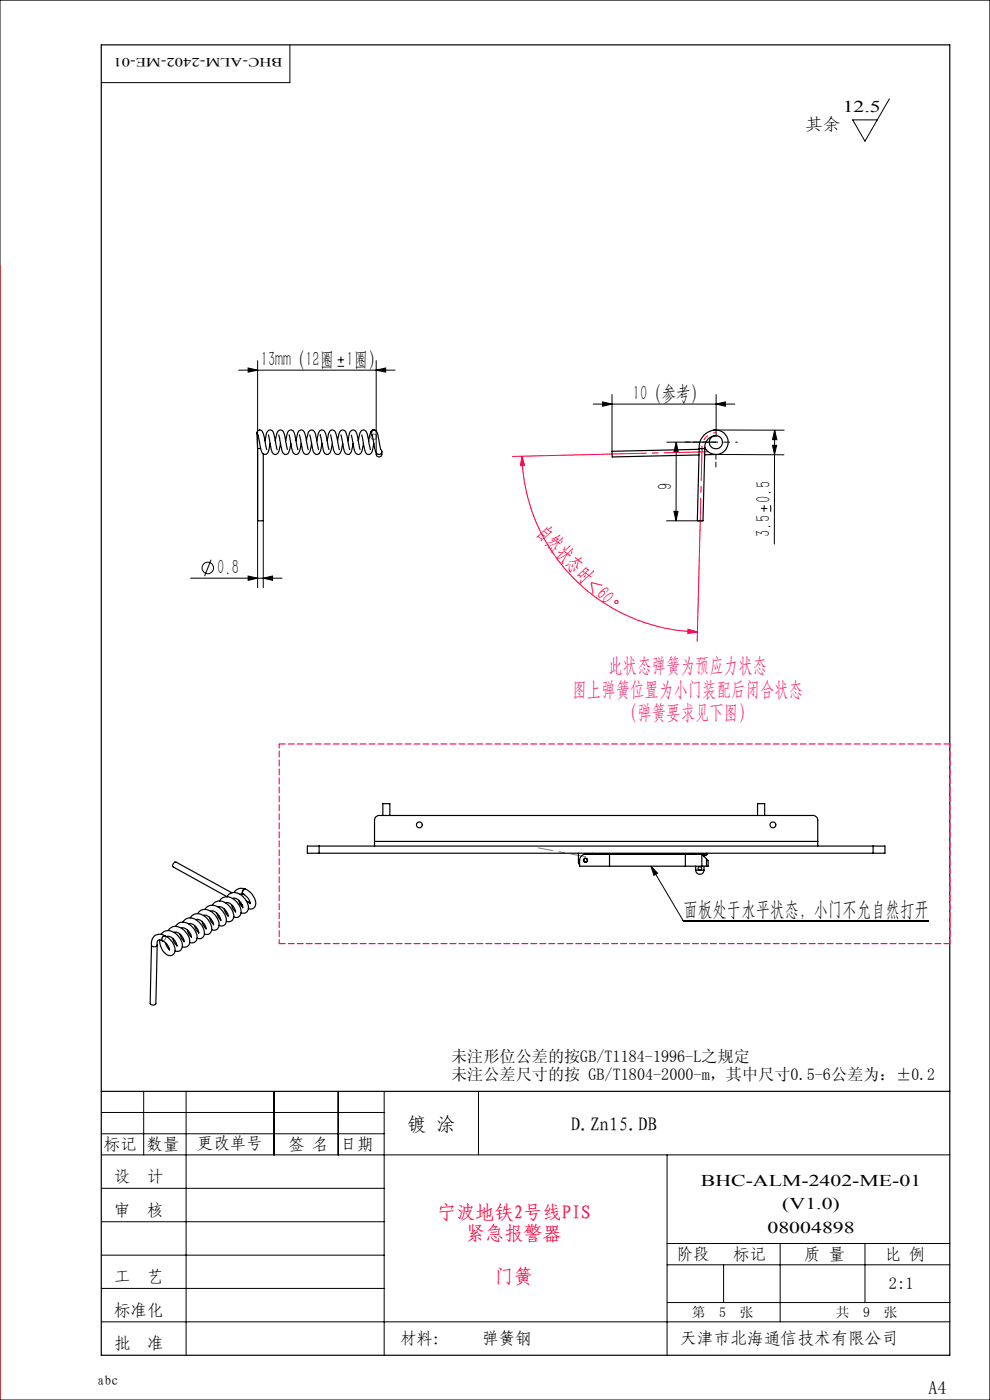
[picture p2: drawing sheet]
<svg xmlns="http://www.w3.org/2000/svg" width="210mm" height="297mm" viewBox="0 0 210 297" stroke-linecap="round" stroke-linejoin="round" font-family="sans-serif">
<g fill="none" stroke="#000" stroke-width=".21">
<path d="M0 0h210v297h-210zM61.5 9.5v8h-40M188.7 21l-5.2 8.9-2.6-4.5h5.2M50.6 78.5h33.2M52.6 78.1l2 .4-2 .4zM54.6 76.5v48.2M71.6 77.7h1.4M71.6 76.3h1.4M72.3 75.6v1.4M79.8 78.5l2-.4v.8zM79.8 76.5v19.3M125.8 85.7h30.1"/>
<path d="M127.8 85.3l2 .4-2 .5zM129.8 83.7v12M141.4 93.8h10.5M143.4 93.8l.5 2h-.9zM143.4 93.8v16.7M151.8 96.4l14.5 .1M151.9 91.2l14.4 .1M151.9 85.7l2-.4v.9zM151.9 83.7v8.7M163.9 94.5h.8l-.4 1.9zM164.3 96.4v19M164.3 91.3v5.1"/>
<path d="M164.3 91.3l.5 2h-.9zM44.8 118.7l-1.4 3.5M55.8 110.5v14.2M141.4 110.5h7.7M142.9 108.5h.9l-.4 2zM161.4 107.8l1.4 .1M162.1 107.2v1.3M163.5 107.2v1.3M40.4 122.7h19.4M52.6 122.2l2 .5-2 .4zM55.8 122.7l2-.5v.9zM138.1 183.8l6.8 11.5h52.1"/>
<path d="M138.1 183.8l1.4 1.4-.8 .5zM21.5 236h60M30.5 231.5v13.5M39.5 231.5v56M58.1 231.5v13.5M71.8 231.5v13.5M81.5 231.5v56M101.5 231.5v13.5M21.5 240.5h60M21.5 245h180M21.5 252.1h60M21.5 259.2h60"/>
<path d="M141.5 245v42.5M21.5 266.3h60M21.5 273.3h60M141.5 268.3h60M141.5 263.8h60M141.5 276.3h60M153.5 268.3v8M165.5 263.8v16.6M183.5 263.8v12.5M21.5 280.4h180"/>
<circle cx="44.1" cy="120.5" r="1.21"/>
</g>
<g fill="none" stroke="#f00" stroke-width=".21">
<path d="M0 56.4v240.6M110.7 96.8l.6 1.9-.9 .1zM110.7 96.8a38.2 38.2 0 0 0 37.2 37.3M127.8 96.4l-19.1 .4M148.5 112.5l-.6 23.6M145.9 133.5l2 .6-2 .3z"/>
<circle cx="130.8" cy="127.7" r=".35"/>
</g>
<path d="M151.9 91.8a3.1 3.1 0 0 0-3 3.3" fill="none" stroke="#f00" stroke-width=".21" stroke-dasharray="15.2 1.3 1.3 1.3" stroke-dashoffset="14.6" stroke-linecap="butt"/>
<g fill="none" stroke="#808080" stroke-width=".25">
<path d="M34.6 198.6l.3-.1a.57 .57 0 0 1 .1 .7 .57 .57 0 0 1-.6 .3l-.1-.3zM124.1 181.7h.1"/>
<circle cx="79.2" cy="92.6" r=".6"/>
</g>
<path d="M148.9 95.1l-.4 17.4" fill="none" stroke="#f00" stroke-width=".21" stroke-dasharray="15.2 1.3 1.3 1.3" stroke-dashoffset="8.5"/>
<path d="M127.9 96.4l22.2-.6" fill="none" stroke="#f00" stroke-width=".21" stroke-dasharray="15.2 1.3 1.3 1.3" stroke-dashoffset="6"/>
<path d="M151.9 93.8h4.5" fill="none" stroke="#000" stroke-width=".21" stroke-dasharray="6.3 1.3 1.3 1.3" stroke-dashoffset="6"/>
<path d="M145.3 93.8h6.6" fill="none" stroke="#000" stroke-width=".21" stroke-dasharray="1.3 .6" stroke-dashoffset=".2"/>
<path d="M151.9 96.4v2.7" fill="none" stroke="#000" stroke-width=".21" stroke-dasharray="1.3 .6" stroke-dashoffset=".3"/>
<path d="M21.5 9.5h180v278h-180zM21.5 231.5h180" fill="none" stroke="#000" stroke-width=".25"/>
<path d="M59.2 157.8h142.3M59.2 200.2h142.3" fill="none" stroke="#ff0080" stroke-width=".25" stroke-dasharray="1.3 .6"/>
<path d="M59.2 157.8v42.4M201.5 157.8v42.4" fill="none" stroke="#ff0080" stroke-width=".25" stroke-dasharray="1.3 .6" stroke-dashoffset=".4"/>
<path d="M124.1 181.7l-9.9-1.8" fill="none" stroke="#808080" stroke-width=".21" stroke-dasharray="15.2 1.3 1.3 1.3" stroke-dashoffset="12.1"/>
<g fill="#000">
<path d="M52.6 78.1l2 .4-2 .4zM79.8 78.5l2-.4v.8z"/>
<path d="M127.8 85.3l2 .4-2 .5zM151.9 85.7l2-.4v.9z"/>
<path d="M163.9 94.5h.8l-.4 1.9zM164.3 91.3l.5 2h-.9z"/>
<path d="M142.9 108.5h.9l-.4 2zM143.4 93.8l.5 2h-.9z"/>
<path d="M52.6 122.2l2 .5-2 .4zM55.8 122.7l2-.5v.9z"/>
</g>
<path d="M110.7 96.8l.6 1.9-.9 .1zM145.9 133.5l2 .6-2 .3z" fill="#f00"/>
<path d="M138.1 183.8l1.4 1.4-.8 .5z" fill="#000"/>
<g fill="none" stroke="#000" stroke-width=".25">
<path d="M54.5 91.8l.1 3.4M54.6 95.2v15.3h1.2v-14.2M55.3 95.1l-.7 .1M56.2 93.5l.1-.3a2.21 2.21 0 0 1 .8-2 .97 .97 0 0 1 1 1.1l.7 3.1M56.9 92.2l.4 2a2.43 2.43 0 0 0 1 2.2 1.05 1.05 0 0 0 1-1.3l.2-1M57.3 94.1l-.2 .8a1.43 1.43 0 0 1-.9 1.5 1.73 1.73 0 0 1-1-1.6l-.4-2.4a.65 .65 0 0 1 .1-1.1 .65 .65 0 0 1 .9 .6l.8 3.5M58.4 93.5l.1-.4a2.08 2.08 0 0 1 .9-1.9 .92 .92 0 0 1 1 1l.6 3.2M59.1 92.3l.6 2.6a1.66 1.66 0 0 0 .6 1.4 .79 .79 0 0 0 1.1-.8l.3-1.4M60.6 93.5l.1-.8a1.26 1.26 0 0 1 1.1-1.5 2.19 2.19 0 0 1 .9 2l.5 2.2M61.3 92.2l.4 2.2a3.2 3.2 0 0 0 .8 1.9 .89 .89 0 0 0 1.1-.9l.3-1.3M62.8 93.5l.1-.7a1.32 1.32 0 0 1 1.2-1.6 3.2 3.2 0 0 1 1 2.6l.3 1.6M63.5 92.2l.5 2.2a2.3 2.3 0 0 0 .8 2 .96 .96 0 0 0 1.1-1l.2-1.3"/>
<path d="M65 93.5l.2-1.1a.94 .94 0 0 1 1.2-1.1 7.6 7.6 0 0 1 1 3.4l.2 .7M65.7 92.2l.4 2a2.95 2.95 0 0 0 1 2.2h.4l.4-.5 .4-1.8M67.2 93.5v-.2a2.45 2.45 0 0 1 .9-2 .86 .86 0 0 1 1 .9l.7 3.2M67.9 92.3l.4 2a2.99 2.99 0 0 0 .8 2 .75 .75 0 0 0 1.1-.7l.3-1.5M69.4 93.5l.1-.5a2.02 2.02 0 0 1 .8-1.8 1.04 1.04 0 0 1 1.1 1.2l.6 3M70.1 92.2l.5 2.3a2.29 2.29 0 0 0 .8 1.9h.2a1.6 1.6 0 0 0 1-1.8l.1-.5M71.6 93.5l.1-.4a2.1 2.1 0 0 1 .9-1.9 1.33 1.33 0 0 1 1.1 1.5l.5 2.7M72.3 92.2l.4 1.7a3.7 3.7 0 0 0 .7 2.4 .84 .84 0 0 0 1.2-.9l.3-1.3M73.8 93.5v-.2a3.2 3.2 0 0 1 .8-2l.4-.1 .3 .2a8.7 8.7 0 0 1 1 3.6l.1 .4M74.5 92.3l.4 2.1a2.43 2.43 0 0 0 .9 2 .85 .85 0 0 0 1-1l.3-1.3M76 93.5l.1-.2a2.76 2.76 0 0 1 .7-2 .8 .8 0 0 1 1.1 .6l.7 3.5M76.7 92.3l.5 2.4a1.82 1.82 0 0 0 .8 1.7 .9 .9 0 0 0 1.1-1.1l.2-1.2"/>
<path d="M78.7 91.6h.1M79.2 91.2a2.5 2.5 0 0 0-1 2.3M79.8 91.4a.65 .65 0 0 0-1.1 .2M80.4 96.4a.61 .61 0 0 0 .6-.4 .61 .61 0 0 0-.3-.7l-.3-1.5a3.9 3.9 0 0 0-.7-2.5 .65 .65 0 0 0-.9 .2 .65 .65 0 0 0 .2 .9l.3 1.6a3.1 3.1 0 0 0 .9 2.4h.2M81 95.8v.5a.63 .63 0 0 1-.8 .6 .63 .63 0 0 1-.4-.9M148.3 95.3l-18.5 .4 .1 1.2 18.4-.4M149.5 94.9a2.61 2.61 0 0 0 3.6 1.2 2.61 2.61 0 0 0 1-3.6 2.61 2.61 0 0 0-3.6-1 3.6 3.6 0 0 0-2.2 3.7M149.5 95.1l-.4 15.4h-1.2l.4-15.3M149.5 95.1l-1.2 .1M149.5 95.3h.2M151.6 92.5a1.39 1.39 0 0 0-.7 2.2 1.39 1.39 0 0 0 2.3-.3 1.39 1.39 0 0 0-1.3-2 2.46 2.46 0 0 0-2.4 2.7M151.7 91.2h.1"/>
<path d="M151.8 92.4h.2M151.8 96.4l-2.3 .1M151.9 91.2l-.7 .1M67.7 179.5h-2.5v1.5h2.5M67.7 179.5v1.5M67.7 179.5h117.5M79.4 178.5v1M79.4 178.5v-4.5a.97 .97 0 0 1 1.1-1h91.9a1.02 1.02 0 0 1 1.1 1v4.5M79.4 178.5h94.1M81.2 173v-2.5h1.5v2.5M160.7 173v-2.5h1.5v2.5M173.5 178.5v1"/>
<path d="M185.2 179.5h2.5v1.5h-2.5M185.2 179.5v1.5M34.2 198.2a2.05 2.05 0 0 1 3.2 0 2.57 2.57 0 0 1 .9 3.3l-.4 .3-.8-.1M34.5 199.6a2.53 2.53 0 0 1 1.4 2M34.5 199.6a.68 .68 0 0 1 .5-1.1 1.84 1.84 0 0 0-2.2 0 1.84 1.84 0 0 0-.7 2.1M34.5 199.6a.65 .65 0 0 0-1.1 .1l-.1 .3a.66 .66 0 0 1-.3 .8 .66 .66 0 0 1-.9-.2M35 198.5a3.2 3.2 0 0 1 2 3.6 1.16 1.16 0 0 1-1.9 .2 3.9 3.9 0 0 1-1.2-2.9M35.1 200l.4 1 .4 .5M35.3 198.7a1.7 1.7 0 0 1 2 1.3l.3 .6a2.38 2.38 0 0 1-.9-1.5M35.7 197.4a2.07 2.07 0 0 1 3.4-.1 2.82 2.82 0 0 1 .9 3.2 1.1 1.1 0 0 1-1.3 .3M36.9 197.8a1.99 1.99 0 0 1 2.2 1.9v.1M37.3 196.5a2.02 2.02 0 0 1 3.3 0 2.65 2.65 0 0 1 1 3.1l-.6 .4-.7-.1"/>
<path d="M38.2 198.2a2.34 2.34 0 0 0 .9 1.5M38.5 196.9a1.81 1.81 0 0 1 2 1.4l.1 .6M38.8 195.6a2.13 2.13 0 0 1 3.5 .1 2.6 2.6 0 0 1 .8 3l-.7 .4-.6-.1M39.8 197.3l.2 .6 .6 .9M40 196a2.04 2.04 0 0 1 2.2 2M40.4 194.7a2.02 2.02 0 0 1 3.2-.2 2.85 2.85 0 0 1 1.1 3.2 .97 .97 0 0 1-1.3 .4M41.3 196.4l.3 .8 .6 .7M41.6 195.1a1.73 1.73 0 0 1 1.9 1.3l.2 .7M41.9 193.8a2.02 2.02 0 0 1 3.3-.1 2.52 2.52 0 0 1 .9 3.4l-.6 .2-.6-.1M42.9 195.5l.2 .7 .6 .8M43.1 194.2a2.03 2.03 0 0 1 2.2 1.9v.1M43.5 192.9a2.16 2.16 0 0 1 3.5 .1 2.78 2.78 0 0 1 .8 3.1l-.6 .3-.7-.1"/>
<path d="M44.4 194.6l.3 .8 .6 .7M44.7 193.3a2.06 2.06 0 0 1 2.1 2M45 192a1.99 1.99 0 0 1 3.3-.2 2.74 2.74 0 0 1 1 3.4 1.09 1.09 0 0 1-1.3 .2M46 193.7l.3 .9 .5 .6M46.2 192.4a1.95 1.95 0 0 1 2.2 1.7v.3M46.6 191.1a2.12 2.12 0 0 1 3.5 .1 2.45 2.45 0 0 1 .7 3.2l-.7 .3-.5-.2M47.5 192.8a2.34 2.34 0 0 0 .9 1.5M47.8 191.5a2.07 2.07 0 0 1 2.2 2M48.2 190.2a2.02 2.02 0 0 1 3.3 0 2.7 2.7 0 0 1 1 3.2l-.6 .3-.8-.1M49.1 191.9l.3 .7 .6 .8M49.2 189.4l-11.9-6.5a.69 .69 0 0 0-.5 1l11.4 6.3M49.4 190.6a1.93 1.93 0 0 1 2.1 1.9v.1"/>
<path d="M50.7 191l.2 .8 .6 .7M50.9 189.7h.7M50.9 191.7l.5 .3M51.6 189.7l.1 .1a2.28 2.28 0 0 1 1.4 1.9h.1l-.4-.3-.3 .2M51.6 189.7h.1M52 188.6a1.75 1.75 0 0 0-2.3 .7M52.1 188.6a3.4 3.4 0 0 1 2 3.7 1.05 1.05 0 0 1-1.4 .4M52.1 188.6h-.3l-.3 .3v.8M52.1 188.6a.67 .67 0 0 0-.6 .4 .67 .67 0 0 0 .1 .7M52.2 191.1l.7 .3M67.7 181h117.5M122.7 181v2.1l.2 .3"/>
<path d="M123.9 182.7l.1 .2M124.2 182.9h.1M124.2 182.9h-.1M124.6 182.6l-.1 .2M125.7 181v.3M129.3 181.3h16.1M129.3 183.8h16.1M129.3 181.3h-5.1a1.26 1.26 0 0 0-1.3 1.2v1.3h6.4M129.3 181.3v2.5M145.4 181.3v2.5M145.4 181.3h3.5M145.4 183.8h3.5"/>
<path d="M147 181v.3M147.6 184.6a.88 .88 0 0 0 .8 .9 .88 .88 0 0 0 .9-.9M147.6 184.6h.8M147.6 183.8v.8M148.4 184.6h.9M148.9 181.3h1.1M148.9 181.3l1 .9M148.9 181.3h.1M148.9 183.8h1M148.9 181.3v2.5M149.3 181.5v.2M149.3 183.8v.8"/>
<path d="M149.9 182.2l.3 .4v1.2h-.3M149.9 182.2v1.6M150 181.3l-.3 .2h-.5M150 181v.3M33.3 200.5l-.2 12.4a.7 .7 0 0 1-1.2 0l.2-12.3"/>
<circle cx="88.9" cy="175" r=".62"/>
<circle cx="163.9" cy="175" r=".62"/>
<circle cx="124.2" cy="182.5" r=".37"/>
<circle cx="124.2" cy="182.5" r=".46"/>
<circle cx="148.5" cy="184.2" r=".38"/>
</g>
<g font-size="4.4">
<text x="55.3" y="77.6">13mm（12圈 1圈）</text>
<text x="134.2" y="84.8">10（参考）</text>
<text x="142.5" y="104" transform="rotate(-90 142.5 104)">9</text>
<text x="163.4" y="106.7" transform="rotate(-90 163.4 106.7)">0.5</text>
<text x="163.4" y="113.9" transform="rotate(-90 163.4 113.9)">3.5</text>
<text x="46.1" y="121.8">0.8</text>
<text x="145" y="194.4">面板处于水平状态，小门不允自然打开</text>
</g>
<text font-size="4.4" fill="#f00" x="113.7" y="112.8" transform="rotate(47 113.7 112.8)">自然状态时＜60</text>
<g font-size="4.4" fill="#ff0080">
<text x="129.1" y="142.6">此状态弹簧为预应力状态</text>
<text x="121.4" y="147.6">图上弹簧位置为小门装配后闭合状态</text>
<text x="132.1" y="152.6">（弹簧要求见下图）</text>
</g>
<g font-size="4.1">
<text x="86.5" y="239.9">镀 涂</text>
<text x="121.1" y="239.9">D.Zn15.DB</text>
</g>
<g font-size="4.1" fill="#f00">
<text x="92.7" y="258.6">宁波地铁2号线PIS</text>
<text x="98.8" y="263.1">紧急报警器</text>
<text x="104.9" y="272.1">门簧</text>
</g>
<text font-size="3.9" x="196.9" y="295.8">A4</text>
<text font-size="3.6" x="144.3" y="285.1">天津市北海通信技术有限公司</text>
<g font-size="3.5">
<text x="178.8" y="23.7">12.5</text>
<text x="170.9" y="27.5">其余</text>
<text x="95.7" y="225.2">未注形位公差的按GB/T1184-1996-L之规定</text>
<text x="95.7" y="229.2">未注公差尺寸的按 GB/T1804-2000-m，其中尺寸0.5-6公差为：±0.2</text>
<text x="22.1" y="243.9">标记</text>
<text x="31.1" y="243.9">数量</text>
<text x="41.8" y="243.8">更改单号</text>
<text x="61.1" y="243.9">签 名</text>
<text x="72.3" y="243.9">日期</text>
<text x="24.2" y="250.8">设</text>
<text x="31.2" y="250.8">计</text>
<text x="148.7" y="251.6">BHC-ALM-2402-ME-01</text>
<text x="24.2" y="257.9">审</text>
<text x="31.2" y="257.9">核</text>
<text x="165.9" y="256.6">(V1.0)</text>
<text x="162.8" y="261.6">08004898</text>
<text x="143.5" y="267.3">阶段</text>
<text x="155.5" y="267.3">标记</text>
<text x="170.6" y="267.3">质 量</text>
<text x="187.7" y="267.4">比 例</text>
<text x="24.2" y="272.1">工</text>
<text x="31.2" y="272.1">艺</text>
<text x="188.6" y="273.5">2:1</text>
<text x="24.2" y="279.1">标准化</text>
<text x="24.2" y="286.2">批</text>
<text x="31.2" y="286.2">准</text>
<text x="84.9" y="285.2">材料：</text>
<text x="102.3" y="285.2">弹簧钢</text>
</g>
<g font-size="2.9">
<text x="146.8" y="279.4">第</text>
<text x="152.6" y="279.4">5</text>
<text x="156.9" y="279.4">张</text>
<text x="177.3" y="279.4">共</text>
<text x="183.1" y="279.4">9</text>
<text x="187.5" y="279.4">张</text>
<text x="20.7" y="293.8">abc</text>
</g>
<text font-size="2.7" x="59.9" y="12.3" transform="rotate(-180 59.9 12.3)">BHC-ALM-2402-ME-01</text>
</svg>
